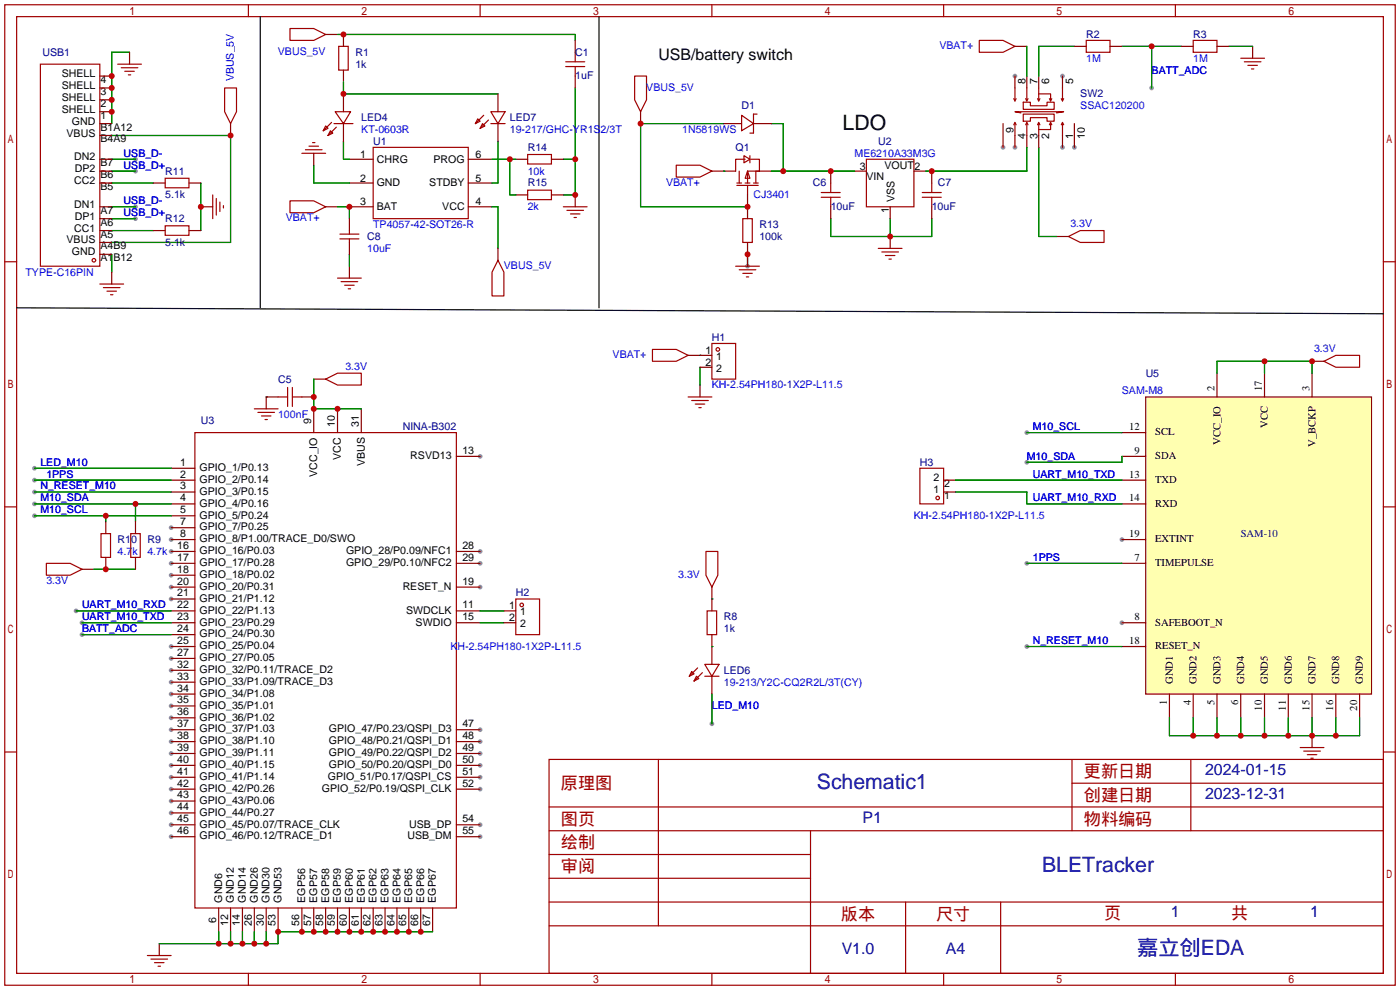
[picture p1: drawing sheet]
<svg xmlns="http://www.w3.org/2000/svg" width="299mm" height="212mm" viewBox="0 0 299 212" stroke-linecap="round" stroke-linejoin="round" font-family="sans-serif">
<g fill="#999">
<circle cx="102.6" cy="156" r=".51"/>
<circle cx="102.6" cy="178.8" r=".51"/>
<circle cx="102.6" cy="176.3" r=".51"/>
<circle cx="102.6" cy="168.7" r=".51"/>
<circle cx="102.6" cy="166.1" r=".51"/>
<circle cx="102.6" cy="163.6" r=".51"/>
<circle cx="102.6" cy="161" r=".51"/>
<circle cx="102.6" cy="158.5" r=".51"/>
<circle cx="36.6" cy="178.8" r=".51"/>
<circle cx="36.6" cy="176.3" r=".51"/>
<circle cx="36.6" cy="173.7" r=".51"/>
<circle cx="36.6" cy="171.2" r=".51"/>
<circle cx="36.6" cy="168.7" r=".51"/>
<circle cx="36.6" cy="166.1" r=".51"/>
<circle cx="36.6" cy="163.6" r=".51"/>
<circle cx="36.6" cy="161" r=".51"/>
<circle cx="36.6" cy="158.5" r=".51"/>
<circle cx="36.6" cy="156" r=".51"/>
<circle cx="36.6" cy="153.4" r=".51"/>
<circle cx="36.6" cy="150.9" r=".51"/>
<circle cx="36.6" cy="148.3" r=".51"/>
<circle cx="36.6" cy="145.8" r=".51"/>
<circle cx="36.6" cy="143.3" r=".51"/>
<circle cx="36.6" cy="128" r=".51"/>
<circle cx="36.6" cy="122.9" r=".51"/>
<circle cx="36.6" cy="112.8" r=".51"/>
<circle cx="36.6" cy="138.2" r=".51"/>
<circle cx="36.6" cy="117.9" r=".51"/>
<circle cx="36.6" cy="120.4" r=".51"/>
<circle cx="36.6" cy="125.5" r=".51"/>
<circle cx="36.6" cy="115.3" r=".51"/>
<circle cx="102.6" cy="125.5" r=".51"/>
<circle cx="102.6" cy="97.5" r=".51"/>
<circle cx="102.6" cy="120.4" r=".51"/>
<circle cx="102.6" cy="117.9" r=".51"/>
<circle cx="36.6" cy="140.7" r=".51"/>
<circle cx="239.8" cy="115.3" r=".51"/>
<circle cx="239.8" cy="133.1" r=".51"/>
<circle cx="227.1" cy="16.3" r=".51"/>
<circle cx="227.1" cy="31.5" r=".51"/>
<circle cx="216.9" cy="31.5" r=".51"/>
<circle cx="216.9" cy="16.3" r=".51"/>
<circle cx="214.4" cy="31.5" r=".51"/>
<circle cx="229.6" cy="31.5" r=".51"/>
<circle cx="29" cy="44.2" r=".51"/>
<circle cx="29" cy="34" r=".51"/>
<circle cx="29" cy="36.6" r=".51"/>
<circle cx="29" cy="46.7" r=".51"/>
<circle cx="159.8" cy="56.9" r=".51"/>
<circle cx="16.3" cy="130.6" r=".51"/>
<circle cx="7.4" cy="100.1" r=".51"/>
<circle cx="7.4" cy="102.6" r=".51"/>
<circle cx="7.4" cy="105.2" r=".51"/>
<circle cx="7.4" cy="107.7" r=".51"/>
<circle cx="7.4" cy="110.2" r=".51"/>
<circle cx="152.1" cy="154.7" r=".51"/>
<circle cx="246.1" cy="18.8" r=".51"/>
<circle cx="219.5" cy="92.5" r=".51"/>
<circle cx="219.5" cy="98.8" r=".51"/>
<circle cx="219.5" cy="120.4" r=".51"/>
<circle cx="219.5" cy="138.2" r=".51"/>
<circle cx="17.5" cy="135.6" r=".51"/>
<circle cx="17.5" cy="133.1" r=".51"/>
</g>
<g fill="none" stroke="#a10000" stroke-width=".25">
<path d="M1 1h297.2v209.6h-297.2zM3.6 3.6h292.1v204.4h-292.1zM8.6 13.7h12.7v43.2h-12.7zM25.1 13.7h5.1M25.9 14.5h3.6M26.7 15.2h2M27.4 16h.5M48 18.8h2.5v5.1l-1.2 2.5-1.3-2.5zM53.1 1v2.6M62 6.1h5.1l2.5 1.3-2.5 1.2h-5.1zM72.4 9.9h2v5.1h-2zM102.6 1v2.6"/>
<path d="M120.9 13.2h4.1M120.9 14.2h4.1M122.9 11.2v2M122.9 14.2v2.1M135.6 16.3h2.6v5l-1.3 2.6-1.3-2.6zM152.1 1v2.6M201.7 1v2.6M209.3 8.6h5.1l2.5 1.3-2.5 1.3h-5.1zM251.2 1v2.6M265.2 12.4h5.1M265.9 13.2h3.6M266.7 14h2"/>
<path d="M267.5 14.7h.5M64.5 32.8h5.1M65.3 32h3.5M66 31.2h2.1M66.8 30.5h.5M79.8 31.5h20.3v15.2h-20.3zM144.5 35.3h5.1l2.5 1.3-2.5 1.2h-5.1zM157.5 39.6h4.6M157.5 39.1h1M158 36.6v2.5M158.5 24.6l2.5 1.8-2.5 1.5zM159 33.3l1.3 .7-1.3 .8z"/>
<path d="M159.3 34h-2.1v2.6M159.3 39.1h1M159.8 36.6l.5 1.5h-1zM159.8 39.6v2.1M160.3 33.3v1.5M160.5 34h1.8v2.6h-.8v2.5M161 39.1h1.1M161.8 24.4h-.8v4h-.7M162.3 36.6h-2.5v2.5M185.2 34h10.1v10.2h-10.1zM1 55.9h2.6M45.5 41.7v5"/>
<path d="M46.2 42.4v3.6M47 43.2v2M47.8 43.9v.5M62 42.9h5.1l2.5 1.3-2.5 1.3h-5.1zM72.1 59.4h5.1M106.4 55.6l1.3 2.6v5h-2.5v-5zM120.4 44.2h5.1M121.2 45h3.5M121.9 45.7h2.1M122.7 46.5h.5M157.2 56.9h5.1M158 57.7h3.5"/>
<path d="M158.7 58.4h2.1M159.5 59.2h.5M187.7 53.1h5.1M188.5 53.8h3.5M189.2 54.6h2.1M190 55.4h.5M295.7 55.9h2.5M21.3 60.7h5.1M22.1 61.5h3.6M22.9 62.2h2M23.6 63h.5M72.9 60.2h3.6"/>
<path d="M73.7 61h2M74.4 61.7h.5M139.4 74.7h5.1l2.6 1.2-2.6 1.3h-5.1zM41.7 92.5h55.8v101.6h-55.8zM54.4 87.4h5M55.1 88.1h3.6M55.9 88.9h2M56.6 89.7h.5M59.4 84.8h2.1M61.5 82.8v4.1M62.5 84.8h2M62.5 82.8v4.1"/>
<path d="M69.6 81l2.5-1.2h5.1v2.5h-5.1zM147.1 84.8h5M147.8 85.6h3.6M148.6 86.4h2M149.4 87.1h.5M1 108.3h2.6M150.9 117.9h2.5v5l-1.3 2.6-1.2-2.6zM295.7 108.3h2.5M151.1 130.6h2.1v5h-2.1zM1 160.7h2.6M117.3 162.3h178.4v45.7h-178.4zM117.3 177.5h178.4"/>
<path d="M117.3 172.5h178.4M140.7 162.3v35.6M173.2 177.5v30.5M229.1 162.3v15.2M229.1 167.4h66.6M254.5 162.3v15.2M295.7 160.7h2.5M117.3 182.6h55.9M117.3 197.9h178.4M117.3 192.8h178.4M117.3 187.7h55.9M193.5 192.8v15.2"/>
<path d="M213.9 192.8v15.2M31.5 204.2h5.1M32.3 205h3.5M33 205.7h2.1M33.8 206.5h.5M53.1 208v2.6M102.6 208v2.6M152.1 208v2.6M201.7 208v2.6M251.2 208v2.6"/>
<circle cx="20.1" cy="55.6" r=".38"/>
</g>
<g fill="none" stroke="#008700" stroke-width=".25">
<path d="M27.7 11.2h-3.8v15.2M72.1 7.4h50.8v1.2M73.4 17.5v2.6h33M122.9 18.8v22.9h-2.5M239.8 9.9h12.7M246.1 9.9v8.9M262.6 9.9h5.1M23.9 34h5.1M23.9 39.1h8.9M23.9 36.6h5.1M23.9 29h25.4v22.8h-25.4M42.9 39.1v10.2"/>
<path d="M67.1 35.3v3.8h7.6M73.4 30.2v3.8h1.3M106.4 30.2v8.9h-1.2M120.4 34h2.5M154.7 36.6h.1M154.7 26.4h-17.8v17.8h22.9M164.8 36.6h17.8M164.8 26.4h2.6v10.2M23.9 44.2h5.1M23.9 54.4v3.8M23.9 49.3h8.9M23.9 46.7h5.1"/>
<path d="M72.1 44.2h2.6v2.5M74.7 54.4v2.5M105.2 44.2h1.2v8.9M159.8 54.4v2.5M177.5 46.7v3.8h21.6v-3.8M190.2 46.7v3.8M149.6 75.9h.1M149.6 78.5v3.8M56.9 84.8h.1M67.1 81v6.4h10.1M7.4 100.1h29.2M7.4 102.6h29.2"/>
<path d="M7.4 105.2h29.2M7.4 107.7h29.2M7.4 110.2h29.2M22.6 110.2v1.3M29 107.7v3.8M16.3 130.6h20.3M102.6 130.6h5.1M102.6 133.1h5.1M152.1 128h.1M152.1 148.3v6.4"/>
</g>
<g fill="none" stroke="#870000" stroke-width=".25">
<path d="M21.3 18.8h2.6M21.3 16.3h2.6M27.7 11.2v2.5M69.6 7.4h2.5M73.4 7.4v2.5M73.4 15v2.5M122.9 8.6v2.6M122.9 16.3v2.5M216.9 9.9h2.6M267.7 9.9v2.5M21.3 36.6h2.6M21.3 34h2.6"/>
<path d="M21.3 39.1h2.6M21.3 26.4h2.6M21.3 29h2.6M21.3 23.9h2.6M21.3 21.3h2.6M49.3 26.4v2.6M67.1 32.8v2.5M74.7 34h5.1M74.7 39.1h5.1M100.1 34h5.1M100.1 39.1h5.1M136.9 23.9v2.5"/>
<path d="M152.1 36.6h5.1M154.7 26.4h3.8M161 26.4h3.8M162.3 36.6h2.5M182.6 36.6h2.6M195.3 36.6h2.6M21.3 44.2h2.6M21.3 54.4h2.6M21.3 51.8h2.6M21.3 49.3h2.6M21.3 46.7h2.6M23.9 58.2v2.5"/>
<path d="M42.9 44.2h2.6M69.6 44.2h2.5M74.7 44.2h5.1M74.7 56.9v2.5M100.1 44.2h5.1M106.4 53.1v2.5M122.9 41.7v2.5M159.8 41.7v2.5M159.8 54.4v2.5M190.2 44.2v2.5M190.2 50.5v2.6M147.1 75.9h2.5"/>
<path d="M59.4 84.8h-2.5v2.6M64.5 84.8h2.6M67.1 87.4v5.1M67.1 81h2.5M72.1 87.4v5.1M77.2 87.4v5.1M97.5 97.5h5.1M149.6 82.3v2.5M36.6 112.8h5.1M36.6 105.2h5.1M36.6 107.7h5.1M36.6 117.9h5.1"/>
<path d="M36.6 100.1h5.1M36.6 102.6h5.1M36.6 115.3h5.1M36.6 110.2h5.1M97.5 117.9h5.1M36.6 128h5.1M36.6 122.9h5.1M36.6 130.6h5.1M36.6 133.1h5.1M36.6 135.6h5.1M36.6 138.2h5.1M36.6 120.4h5.1"/>
<path d="M36.6 125.5h5.1M97.5 130.6h5.1M97.5 133.1h5.1M97.5 120.4h5.1M97.5 125.5h5.1M152.1 125.5v5.1M152.1 135.6v2.6M36.6 156h5.1M36.6 158.5h5.1M36.6 153.4h5.1M36.6 150.9h5.1M36.6 148.3h5.1"/>
<path d="M36.6 145.8h5.1M36.6 143.3h5.1M36.6 140.7h5.1M97.5 156h5.1M97.5 158.5h5.1M36.6 178.8h5.1M36.6 176.3h5.1M36.6 168.7h5.1M36.6 166.1h5.1M36.6 163.6h5.1M36.6 161h5.1M36.6 173.7h5.1"/>
<path d="M36.6 171.2h5.1M97.5 178.8h5.1M97.5 176.3h5.1M97.5 168.7h5.1M97.5 166.1h5.1M97.5 163.6h5.1M97.5 161h5.1M46.7 194.1v5M49.3 194.1v5M51.8 194.1v5M54.4 194.1v5M56.9 194.1v5"/>
<path d="M59.4 194.1v5M64.5 194.1v5M67.1 194.1v5M69.6 194.1v5M72.1 194.1v5M74.7 194.1v5M77.2 194.1v5M79.8 194.1v5M82.3 194.1v5M84.8 194.1v5M87.4 194.1v5M89.9 194.1v5"/>
<path d="M92.5 194.1v5M34 201.7v2.5"/>
</g>
<path d="M244.9 84.8h48.2v63.5h-48.2z" fill="#ffffb0" stroke="#800000" stroke-width=".25"/>
<g fill="none" stroke="#870000" stroke-width=".25">
<path d="M216.9 16.3v2.5M219.5 16.3v2.5M222 16.3v2.5M227.1 16.3v2.5M229.6 9.9h2.6M237.2 9.9h2.6M252.5 9.9h2.5M260.1 9.9h2.5M32.8 39.1h2.5M40.4 39.1h2.5M73.4 20.1v3.8M73.4 26.4v3.8"/>
<path d="M106.4 20.1v3.8M106.4 26.4v3.8M110.2 34h2.6M117.9 34h2.5M177.5 36.6v2.5M199.1 36.6v2.5M214.4 26.4v5.1M216.9 29v2.5M219.5 29v2.5M222 29v2.5M227.1 29v2.5M229.6 26.4v5.1"/>
<path d="M32.8 49.3h2.5M40.4 49.3h2.5M74.7 46.7v2.6M74.7 51.8v2.6M110.2 41.7h2.6M117.9 41.7h2.5M159.8 44.2v2.5M159.8 51.8v2.6M177.5 44.2v2.5M199.1 44.2v2.5M225.8 50.5h2.5M149.6 75.9h2.5"/>
<path d="M149.6 78.5h2.5M260.1 79.8v5M270.3 79.8v5M280.4 79.8v5M280.4 77.2h2.6M239.8 92.5h5.1M239.8 97.5h5.1M22.6 111.5v2.5M22.6 119.1v2.6M29 111.5v2.5M29 119.1v2.6M201.7 102.6h2.5"/>
<path d="M201.7 105.2h2.5M239.8 102.6h5.1M239.8 107.7h5.1M239.8 115.3h5.1M17.5 121.7h2.6M107.7 133.1h2.5M107.7 130.6h2.5M152.1 138.2v3.8M239.8 120.4h5.1M239.8 133.1h5.1M239.8 138.2h5.1M152.1 144.5v3.8"/>
<path d="M249.9 148.3v5.1M255 148.3v5.1M260.1 148.3v5.1M265.2 148.3v5.1M270.3 148.3v5.1M275.3 148.3v5.1M280.4 148.3v5.1M280.4 157.2v2.6M285.5 148.3v5.1M290.6 148.3v5.1"/>
</g>
<g fill="none" stroke="#a10000" stroke-width=".25">
<path d="M216.9 18.8v2.5M219.5 18.8v2.5M222 18.8v2.5M227.1 18.8v2.5M232.2 8.6h5v2.6h-5zM255 8.6h5.1v2.6h-5.1zM35.3 38.1h5.1v2h-5.1zM69.6 26.9l.5 .5-1 .5zM70.6 27.9l.5 .5-1 .6zM70.9 26.2l-1.8 1.7M71.4 26.4h4M71.6 23.9h3.3l-1.5 2.5z"/>
<path d="M71.9 27.2l-1.8 1.8M102.1 25.4l.5 .5-1 .5zM103.1 26.4l.5 .5-1 .5zM103.4 24.6l-1.8 1.8M104.4 25.7l-1.8 1.7M104.9 23.9h3l-1.5 2.5zM104.9 26.4h3M112.8 33h5.1v2.1h-5.1zM177.5 39.1v2M199.1 39.1v2M216.7 26.7l.2-.5 .3 .5M216.7 21.1l.2 .5 .3-.5"/>
<path d="M216.9 26.4v2.6M218.2 24.1l-1.3-.2h10.4l-1.5 .2M218.7 24.4h6.6v1.5h-1.5v-.8h-3.6v.8h-1.5zM218.7 21.8h1.5v.8h3.6v-.8h1.5v1.6h-6.6zM219.2 26.7l.3-.5 .2 .5M219.2 21.1l.3 .5 .2-.5M219.5 26.4v2.6M221.7 26.7l.3-.5 .2 .5M221.7 21.1l.3 .5 .2-.5M222 20.1h2.5v1.2M222 26.4v2.6M224.3 26.7l.2-.5 .3 .5"/>
<path d="M224.3 21.1l.2 .5 .3-.5M224.5 26.4v1.3h-2.5M226.8 26.7l.3-.5 .2 .5M226.8 21.1l.3 .5 .2-.5M227.1 26.4v2.6M35.3 48.3h5.1v2h-5.1zM72.6 51.1h4.1M72.6 50h4.1M74.7 49.3v.7M74.7 51.1v.7M112.8 40.6h5.1v2.1h-5.1zM158.7 46.7h2.1v5.1h-2.1z"/>
<path d="M175.5 41.1h4.1M175.5 42.2h4.1M177.5 42.2v2M197.1 41.1h4.1M197.1 42.2h4.1M199.1 42.2v2M228.3 50.5l2.6-1.2h5.1v2.5h-5.1zM152.1 73.4h5.1v7.6h-5.1zM283 77.2l2.5-1.3h5.1v2.6h-5.1zM21.6 114h2v5.1h-2zM27.9 114h2.1v5.1h-2.1zM196.6 100.1h5.1v7.6h-5.1z"/>
<path d="M9.9 120.4h5.1l2.5 1.3-2.5 1.2h-5.1zM110.2 128h5.1v7.6h-5.1zM147.8 143.5l.5 .5-1 .5zM148.8 144.5l.6 .5-1.1 .5zM149.1 142.7l-1.8 1.8M150.1 143.8l-1.8 1.7M150.6 142h3.1l-1.6 2.5zM150.6 144.5h3.1M277.9 159.8h5.1M278.6 160.5h3.6M279.4 161.3h2M280.2 162.1h.5"/>
<circle cx="153.4" cy="74.7" r=".38"/>
<circle cx="200.4" cy="106.4" r=".38"/>
<circle cx="111.5" cy="129.3" r=".38"/>
</g>
<g fill="none" stroke="#008700" stroke-width=".25">
<path d="M219.5 9.9v6.4M229.6 9.9h-7.6v6.4M105.2 34h5M109 34v7.7h1.2M219.5 31.5v5.1h-21.6M222 31.5v19h3.8M260.1 79.8v-2.6h20.3v2.6M270.3 77.2v2.6M219.5 92.5h20.3M239.8 97.5v1.3h-20.3M204.2 105.2h15.3v2.5h20.3M204.2 102.6h35.6"/>
<path d="M17.5 135.6h19.1M17.5 133.1h19.1M20.1 121.7h8.9M152.1 138.2h.1M219.5 120.4h20.3M219.5 138.2h20.3M249.9 153.4v3.8h40.7v-3.8M255 153.4v3.8M260.1 153.4v3.8M265.2 153.4v3.8M270.3 153.4v3.8M275.3 153.4v3.8"/>
<path d="M280.4 153.4v3.8M285.5 153.4v3.8M46.7 199.1v2.6M49.3 199.1v2.6M51.8 199.1v2.6M54.4 199.1v2.6M56.9 199.1v2.6M92.5 199.1h-33.1v2.6h-25.4"/>
</g>
<path d="M55.6 3.6v62.2M128 3.6v62.2M3.6 65.8l292.1 1.3" fill="none" stroke="#000" stroke-width=".25"/>
<g fill="#c00">
<circle cx="42.9" cy="44.2" r=".63"/>
<circle cx="190.2" cy="50.5" r=".63"/>
<circle cx="159.8" cy="54.4" r=".63"/>
<circle cx="23.9" cy="16.3" r=".63"/>
<circle cx="23.9" cy="18.8" r=".63"/>
<circle cx="23.9" cy="21.3" r=".63"/>
<circle cx="23.9" cy="23.9" r=".63"/>
<circle cx="49.3" cy="29" r=".63"/>
<circle cx="122.9" cy="34" r=".63"/>
<circle cx="122.9" cy="41.7" r=".63"/>
<circle cx="73.4" cy="20.1" r=".63"/>
<circle cx="74.7" cy="44.2" r=".63"/>
<circle cx="73.4" cy="7.4" r=".63"/>
<circle cx="167.4" cy="36.6" r=".63"/>
<circle cx="177.5" cy="36.6" r=".63"/>
<circle cx="159.8" cy="44.2" r=".63"/>
<circle cx="136.9" cy="26.4" r=".63"/>
<circle cx="29" cy="107.7" r=".63"/>
<circle cx="22.6" cy="110.2" r=".63"/>
<circle cx="72.1" cy="87.4" r=".63"/>
<circle cx="67.1" cy="87.4" r=".63"/>
<circle cx="67.1" cy="84.8" r=".63"/>
<circle cx="246.1" cy="9.9" r=".63"/>
<circle cx="270.3" cy="77.2" r=".63"/>
<circle cx="280.4" cy="77.2" r=".63"/>
<circle cx="64.5" cy="199.1" r=".63"/>
<circle cx="59.4" cy="199.1" r=".63"/>
<circle cx="67.1" cy="199.1" r=".63"/>
<circle cx="69.6" cy="199.1" r=".63"/>
<circle cx="72.1" cy="199.1" r=".63"/>
<circle cx="74.7" cy="199.1" r=".63"/>
<circle cx="77.2" cy="199.1" r=".63"/>
<circle cx="79.8" cy="199.1" r=".63"/>
<circle cx="82.3" cy="199.1" r=".63"/>
<circle cx="84.8" cy="199.1" r=".63"/>
<circle cx="87.4" cy="199.1" r=".63"/>
<circle cx="89.9" cy="199.1" r=".63"/>
<circle cx="46.7" cy="201.7" r=".63"/>
<circle cx="49.3" cy="201.7" r=".63"/>
<circle cx="51.8" cy="201.7" r=".63"/>
<circle cx="54.4" cy="201.7" r=".63"/>
<circle cx="56.9" cy="201.7" r=".63"/>
<circle cx="22.6" cy="121.7" r=".63"/>
<circle cx="255" cy="157.2" r=".63"/>
<circle cx="260.1" cy="157.2" r=".63"/>
<circle cx="265.2" cy="157.2" r=".63"/>
<circle cx="270.3" cy="157.2" r=".63"/>
<circle cx="275.3" cy="157.2" r=".63"/>
<circle cx="280.4" cy="157.2" r=".63"/>
<circle cx="285.5" cy="157.2" r=".63"/>
<circle cx="199.1" cy="36.6" r=".63"/>
<circle cx="109" cy="34" r=".63"/>
</g>
<text font-size="4.5" x="180.1" y="27.9">LDO</text>
<g font-size="4.5" fill="#000080">
<text x="174.6" y="168.6">Schematic1</text>
<text x="222.7" y="186.3">BLETracker</text>
<text x="243" y="204.1">嘉立创EDA</text>
</g>
<g font-size="3.7" fill="#a00000">
<text x="231.6" y="166.1">更新日期</text>
<text x="119.9" y="168.6">原理图</text>
<text x="231.6" y="171.2">创建日期</text>
<text x="119.9" y="176.3">图页</text>
<text x="231.6" y="176.3">物料编码</text>
<text x="119.9" y="181.3">绘制</text>
<text x="119.9" y="186.4">审阅</text>
<text x="179.7" y="196.6">版本</text>
<text x="200" y="196.6">尺寸</text>
<text x="236" y="196.3">页</text>
<text x="263.1" y="196.3">共</text>
</g>
<text font-size="3.4" x="140.7" y="12.9">USB/battery switch</text>
<g font-size="3.4" fill="#000080">
<text x="257.6" y="165.7">2024-01-15</text>
<text x="257.6" y="170.8">2023-12-31</text>
<text x="184.4" y="175.9">P1</text>
<text x="250.3" y="196">1</text>
<text x="280" y="196">1</text>
<text x="179.9" y="203.8">V1.0</text>
<text x="202.1" y="203.8">A4</text>
</g>
<g font-size="2.3" fill="#000080">
<text x="9.1" y="11.9">USB1</text>
<text x="75.9" y="11.9">R1</text>
<text x="122.9" y="11.9">C1</text>
<text x="232.2" y="8.1">R2</text>
<text x="255" y="8.1">R3</text>
<text x="75.9" y="14.4">1k</text>
<text x="122.9" y="17">1uF</text>
<text x="158.5" y="23.3">D1</text>
<text x="230.9" y="20.8">SW2</text>
<text x="77.2" y="25.9">LED4</text>
<text x="109" y="25.9">LED7</text>
<text x="79.8" y="31">U1</text>
<text x="112.8" y="32.2">R14</text>
<text x="157.2" y="32.2">Q1</text>
<text x="187.7" y="31">U2</text>
<text x="35.3" y="37.3">R11</text>
<text x="112.8" y="39.8">R15</text>
<text x="173.7" y="39.8">C6</text>
<text x="200.4" y="39.8">C7</text>
<text x="35.3" y="42.4">5.1k</text>
<text x="35.3" y="47.5">R12</text>
<text x="177.5" y="44.9">10uF</text>
<text x="199.1" y="44.9">10uF</text>
<text x="35.3" y="52.5">5.1k</text>
<text x="78.5" y="51.3">C8</text>
<text x="162.3" y="48.7">R13</text>
<text x="162.3" y="51.3">100k</text>
<text x="152.1" y="72.9">H1</text>
<text x="59.4" y="81.8">C5</text>
<text x="244.9" y="80.5">U5</text>
<text x="42.9" y="90.6">U3</text>
<text x="86.1" y="91.9">NINA-B302</text>
<text x="196.6" y="99.5">H3</text>
<text x="25.1" y="116">R10</text>
<text x="31.5" y="116">R9</text>
<text x="265.2" y="114.8">SAM-10</text>
<text x="110.2" y="127.5">H2</text>
<text x="154.7" y="132.6">R8</text>
<text x="154.7" y="135.1">1k</text>
<text x="154.7" y="144">LED6</text>
</g>
<g font-size="2.3" fill="#00f">
<text x="59.4" y="11.8">VBUS_5V</text>
<text x="200.8" y="10.5">VBAT+</text>
<text x="50" y="17.4" transform="rotate(-90 50 17.4)">VBUS_5V</text>
<text x="232.2" y="13.2">1M</text>
<text x="246.1" y="15.7">BATT_ADC</text>
<text x="255" y="13.2">1M</text>
<text x="138.1" y="19.4">VBUS_5V</text>
<text x="230.9" y="23.3">SSAC120200</text>
<text x="77.2" y="28.4">KT-0603R</text>
<text x="109" y="28.4">19-217/GHC-YR1S2/3T</text>
<text x="145.8" y="28.4">1N5819WS</text>
<text x="26.4" y="33.5">USB_D-</text>
<text x="182.6" y="33.5">ME6210A33M3G</text>
<text x="26.4" y="36">USB_D+</text>
<text x="112.8" y="37.3">10k</text>
<text x="142.4" y="39.7">VBAT+</text>
<text x="26.4" y="43.7">USB_D-</text>
<text x="26.4" y="46.2">USB_D+</text>
<text x="61.1" y="47.3">VBAT+</text>
<text x="112.8" y="44.9">2k</text>
<text x="161" y="42.4">CJ3401</text>
<text x="78.5" y="53.8">10uF</text>
<text x="79.8" y="48.7">TP4057-42-SOT26-R</text>
<text x="228.8" y="48.6">3.3V</text>
<text x="5.4" y="58.9">TYPE-C16PIN</text>
<text x="107.7" y="57.5">VBUS_5V</text>
<text x="130.9" y="76.5">VBAT+</text>
<text x="280.8" y="75.3">3.3V</text>
<text x="73.8" y="79.1">3.3V</text>
<text x="152.1" y="83">KH-2.54PH180-1X2P-L11.5</text>
<text x="59.4" y="89.4">100nF</text>
<text x="239.8" y="84.3">SAM-M8</text>
<text x="220.7" y="91.9">M10_SCL</text>
<text x="8.6" y="99.5">LED_M10</text>
<text x="219.5" y="98.3">M10_SDA</text>
<text x="8.6" y="104.6">N_RESET_M10</text>
<text x="8.6" y="107.2">M10_SDA</text>
<text x="9.9" y="102.1">1PPS</text>
<text x="220.7" y="107.2">UART_M10_RXD</text>
<text x="220.7" y="102.1">UART_M10_TXD</text>
<text x="8.6" y="109.7">M10_SCL</text>
<text x="195.3" y="111">KH-2.54PH180-1X2P-L11.5</text>
<text x="25.1" y="118.6">4.7k</text>
<text x="31.5" y="118.6">4.7k</text>
<text x="220.7" y="119.9">1PPS</text>
<text x="9.9" y="124.8">3.3V</text>
<text x="144.9" y="123.5">3.3V</text>
<text x="17.5" y="130">UART_M10_RXD</text>
<text x="17.5" y="135.1">BATT_ADC</text>
<text x="17.5" y="132.6">UART_M10_TXD</text>
<text x="220.7" y="137.6">N_RESET_M10</text>
<text x="96.3" y="138.9">KH-2.54PH180-1X2P-L11.5</text>
<text x="154.7" y="146.5">19-213/Y2C-CQ2R2L/3T(CY)</text>
<text x="152.1" y="151.6">LED_M10</text>
</g>
<g font-size="2.3">
<text x="13.2" y="16.5">SHELL</text>
<text x="21.5" y="17.7">4</text>
<text x="13.2" y="21.6">SHELL</text>
<text x="13.2" y="19">SHELL</text>
<text x="21.5" y="22.8">2</text>
<text x="21.5" y="20.3">3</text>
<text x="219.2" y="18" transform="rotate(-90 219.2 18)">8</text>
<text x="221.7" y="18" transform="rotate(-90 221.7 18)">7</text>
<text x="224.2" y="18" transform="rotate(-90 224.2 18)">6</text>
<text x="229.3" y="18" transform="rotate(-90 229.3 18)">5</text>
<text x="13.2" y="24.1">SHELL</text>
<text x="14.2" y="29.2">VBUS</text>
<text x="15.4" y="26.6">GND</text>
<text x="21.5" y="27.9">B1A12</text>
<text x="21.5" y="25.4">1</text>
<text x="216.6" y="28.5" transform="rotate(-90 216.6 28.5)">9</text>
<text x="219.2" y="29.7" transform="rotate(-90 219.2 29.7)">4</text>
<text x="221.7" y="29.7" transform="rotate(-90 221.7 29.7)">3</text>
<text x="224.2" y="29.7" transform="rotate(-90 224.2 29.7)">2</text>
<text x="229.3" y="29.7" transform="rotate(-90 229.3 29.7)">1</text>
<text x="231.9" y="29.7" transform="rotate(-90 231.9 29.7)">10</text>
<text x="15.9" y="34.3">DN2</text>
<text x="21.5" y="35.5">B7</text>
<text x="21.5" y="30.4">B4A9</text>
<text x="77" y="33.7">1</text>
<text x="80.5" y="34.7">CHRG</text>
<text x="92.6" y="34.7">PROG</text>
<text x="101.6" y="33.7">6</text>
<text x="15.9" y="39.3">CC2</text>
<text x="16" y="36.8">DP2</text>
<text x="21.5" y="40.6">B5</text>
<text x="21.5" y="38.1">B6</text>
<text x="77" y="38.8">2</text>
<text x="80.5" y="39.8">GND</text>
<text x="91.8" y="39.8">STDBY</text>
<text x="101.6" y="38.8">5</text>
<text x="183.8" y="36.3">3</text>
<text x="185.2" y="38.6">VIN</text>
<text x="189" y="36">VOUT</text>
<text x="195.5" y="36.3">2</text>
<text x="15.9" y="44.4">DN1</text>
<text x="16" y="47">DP1</text>
<text x="21.5" y="45.7">A7</text>
<text x="77" y="43.9">3</text>
<text x="80.5" y="44.9">BAT</text>
<text x="94.5" y="44.9">VCC</text>
<text x="101.6" y="43.9">4</text>
<text x="189.9" y="45.6" transform="rotate(-90 189.9 45.6)">1</text>
<text x="191.2" y="43.3" transform="rotate(-90 191.2 43.3)">VSS</text>
<text x="14.2" y="52">VBUS</text>
<text x="15.9" y="49.5">CC1</text>
<text x="21.5" y="53.3">A4B9</text>
<text x="21.5" y="50.8">A5</text>
<text x="21.5" y="48.2">A6</text>
<text x="15.4" y="54.6">GND</text>
<text x="21.5" y="55.8">A1B12</text>
<text x="150.8" y="75.6">1</text>
<text x="153.1" y="76.9">1</text>
<text x="150.8" y="78.2">2</text>
<text x="153.1" y="79.4">2</text>
<text x="259.6" y="83.6" transform="rotate(-90 259.6 83.6)">2</text>
<text x="269.7" y="83.6" transform="rotate(-90 269.7 83.6)">17</text>
<text x="279.9" y="83.6" transform="rotate(-90 279.9 83.6)">3</text>
<text x="66.5" y="90.5" transform="rotate(-90 66.5 90.5)">9</text>
<text x="71.6" y="91.2" transform="rotate(-90 71.6 91.2)">10</text>
<text x="76.7" y="91.2" transform="rotate(-90 76.7 91.2)">31</text>
<text x="241.3" y="91.9">12</text>
<text x="246.9" y="93">SCL</text>
<text x="260.8" y="95" transform="rotate(-90 260.8 95)">VCC_IO</text>
<text x="271" y="91.5" transform="rotate(-90 271 91.5)">VCC</text>
<text x="281.1" y="95.5" transform="rotate(-90 281.1 95.5)">V_BCKP</text>
<text x="38.5" y="99.5">1</text>
<text x="42.7" y="100.7">GPIO_1/P0.13</text>
<text x="67.8" y="101.9" transform="rotate(-90 67.8 101.9)">VCC_IO</text>
<text x="72.9" y="98.3" transform="rotate(-90 72.9 98.3)">VCC</text>
<text x="77.9" y="99.6" transform="rotate(-90 77.9 99.6)">VBUS</text>
<text x="87.7" y="98.1">RSVD13</text>
<text x="98.8" y="97">13</text>
<text x="242.5" y="97">9</text>
<text x="246.9" y="98.1">SDA</text>
<text x="38.5" y="104.6">3</text>
<text x="38.5" y="107.2">4</text>
<text x="38.5" y="102.1">2</text>
<text x="42.7" y="105.7">GPIO_3/P0.15</text>
<text x="42.7" y="103.2">GPIO_2/P0.14</text>
<text x="199.5" y="105.4">1</text>
<text x="199.5" y="102.8">2</text>
<text x="201.8" y="106.6">1</text>
<text x="201.8" y="104.1">2</text>
<text x="241.3" y="102.1">13</text>
<text x="241.3" y="107.2">14</text>
<text x="246.9" y="103.2">TXD</text>
<text x="38.5" y="112.2">7</text>
<text x="38.5" y="109.7">5</text>
<text x="42.7" y="113.4">GPIO_7/P0.25</text>
<text x="42.7" y="108.3">GPIO_4/P0.16</text>
<text x="42.7" y="110.8">GPIO_5/P0.24</text>
<text x="246.9" y="108.3">RXD</text>
<text x="37.9" y="117.3">16</text>
<text x="37.9" y="119.9">17</text>
<text x="38.5" y="114.8">8</text>
<text x="42.7" y="118.4">GPIO_16/P0.03</text>
<text x="42.7" y="115.9">GPIO_8/P1.00/TRACE_D0/SWO</text>
<text x="74" y="118.4">GPIO_28/P0.09/NFC1</text>
<text x="98.8" y="119.9">29</text>
<text x="98.8" y="117.3">28</text>
<text x="241.3" y="114.8">19</text>
<text x="242.5" y="119.9">7</text>
<text x="246.9" y="115.9">EXTINT</text>
<text x="37.9" y="122.4">18</text>
<text x="37.9" y="124.9">20</text>
<text x="42.7" y="123.5">GPIO_18/P0.02</text>
<text x="42.7" y="121">GPIO_17/P0.28</text>
<text x="74" y="121">GPIO_29/P0.10/NFC2</text>
<text x="98.8" y="124.9">19</text>
<text x="246.9" y="121">TIMEPULSE</text>
<text x="37.9" y="127.5">21</text>
<text x="37.9" y="130">22</text>
<text x="42.7" y="128.6">GPIO_21/P1.12</text>
<text x="42.7" y="131.1">GPIO_22/P1.13</text>
<text x="42.7" y="126.1">GPIO_20/P0.31</text>
<text x="86.1" y="126.1">RESET_N</text>
<text x="86.8" y="131.1">SWDCLK</text>
<text x="98.8" y="130">11</text>
<text x="108.8" y="130.2">1</text>
<text x="111.2" y="131.5">1</text>
<text x="37.9" y="132.6">23</text>
<text x="37.9" y="135.1">24</text>
<text x="37.9" y="137.6">25</text>
<text x="42.7" y="133.7">GPIO_23/P0.29</text>
<text x="42.7" y="136.2">GPIO_24/P0.30</text>
<text x="88.8" y="133.7">SWDIO</text>
<text x="98.8" y="132.6">15</text>
<text x="108.8" y="132.8">2</text>
<text x="111.2" y="134.1">2</text>
<text x="241.3" y="137.6">18</text>
<text x="242.5" y="132.6">8</text>
<text x="246.9" y="133.7">SAFEBOOT_N</text>
<text x="37.9" y="142.7">32</text>
<text x="37.9" y="140.2">27</text>
<text x="42.7" y="143.8">GPIO_32/P0.11/TRACE_D2</text>
<text x="42.7" y="138.8">GPIO_25/P0.04</text>
<text x="42.7" y="141.3">GPIO_27/P0.05</text>
<text x="246.9" y="138.8">RESET_N</text>
<text x="37.9" y="147.8">34</text>
<text x="37.9" y="145.3">33</text>
<text x="42.7" y="148.9">GPIO_34/P1.08</text>
<text x="42.7" y="146.4">GPIO_33/P1.09/TRACE_D3</text>
<text x="250.7" y="146.2" transform="rotate(-90 250.7 146.2)">GND1</text>
<text x="255.7" y="146.2" transform="rotate(-90 255.7 146.2)">GND2</text>
<text x="260.8" y="146.2" transform="rotate(-90 260.8 146.2)">GND3</text>
<text x="265.9" y="146.2" transform="rotate(-90 265.9 146.2)">GND4</text>
<text x="271" y="146.2" transform="rotate(-90 271 146.2)">GND5</text>
<text x="276.1" y="146.2" transform="rotate(-90 276.1 146.2)">GND6</text>
<text x="281.1" y="146.2" transform="rotate(-90 281.1 146.2)">GND7</text>
<text x="286.2" y="146.2" transform="rotate(-90 286.2 146.2)">GND8</text>
<text x="291.3" y="146.2" transform="rotate(-90 291.3 146.2)">GND9</text>
<text x="37.9" y="155.4">37</text>
<text x="37.9" y="152.9">36</text>
<text x="37.9" y="150.3">35</text>
<text x="42.7" y="154">GPIO_36/P1.02</text>
<text x="42.7" y="151.5">GPIO_35/P1.01</text>
<text x="98.8" y="155.4">47</text>
<text x="249.4" y="150.7" transform="rotate(-90 249.4 150.7)">1</text>
<text x="254.5" y="150.7" transform="rotate(-90 254.5 150.7)">4</text>
<text x="259.6" y="150.7" transform="rotate(-90 259.6 150.7)">5</text>
<text x="264.6" y="150.7" transform="rotate(-90 264.6 150.7)">6</text>
<text x="269.7" y="151.9" transform="rotate(-90 269.7 151.9)">10</text>
<text x="274.8" y="151.9" transform="rotate(-90 274.8 151.9)">11</text>
<text x="279.9" y="151.9" transform="rotate(-90 279.9 151.9)">15</text>
<text x="285" y="151.9" transform="rotate(-90 285 151.9)">16</text>
<text x="290" y="151.9" transform="rotate(-90 290 151.9)">20</text>
<text x="37.9" y="160.5">39</text>
<text x="37.9" y="158">38</text>
<text x="42.7" y="161.6">GPIO_39/P1.11</text>
<text x="42.7" y="159.1">GPIO_38/P1.10</text>
<text x="42.7" y="156.5">GPIO_37/P1.03</text>
<text x="70.3" y="156.5">GPIO_47/P0.23/QSPI_D3</text>
<text x="70.3" y="161.6">GPIO_49/P0.22/QSPI_D2</text>
<text x="70.3" y="159.1">GPIO_48/P0.21/QSPI_D1</text>
<text x="98.8" y="160.5">49</text>
<text x="98.8" y="158">48</text>
<text x="37.9" y="165.6">41</text>
<text x="37.9" y="163">40</text>
<text x="42.7" y="166.7">GPIO_41/P1.14</text>
<text x="42.7" y="164.2">GPIO_40/P1.15</text>
<text x="70" y="166.7">GPIO_51/P0.17/QSPI_CS</text>
<text x="70.3" y="164.2">GPIO_50/P0.20/QSPI_D0</text>
<text x="98.8" y="165.6">51</text>
<text x="98.8" y="163">50</text>
<text x="37.9" y="173.2">44</text>
<text x="37.9" y="170.7">43</text>
<text x="37.9" y="168.1">42</text>
<text x="42.7" y="171.8">GPIO_43/P0.06</text>
<text x="42.7" y="169.2">GPIO_42/P0.26</text>
<text x="68.8" y="169.2">GPIO_52/P0.19/QSPI_CLK</text>
<text x="98.8" y="168.1">52</text>
<text x="37.9" y="178.3">46</text>
<text x="37.9" y="175.7">45</text>
<text x="42.7" y="179.4">GPIO_46/P0.12/TRACE_D1</text>
<text x="42.7" y="176.9">GPIO_45/P0.07/TRACE_CLK</text>
<text x="42.7" y="174.3">GPIO_44/P0.27</text>
<text x="87.1" y="179.4">USB_DM</text>
<text x="87.4" y="176.9">USB_DP</text>
<text x="98.8" y="178.3">55</text>
<text x="98.8" y="175.7">54</text>
<text x="46.2" y="197.2" transform="rotate(-90 46.2 197.2)">6</text>
<text x="47.5" y="192.9" transform="rotate(-90 47.5 192.9)">GND6</text>
<text x="48.7" y="197.9" transform="rotate(-90 48.7 197.9)">12</text>
<text x="50" y="192.9" transform="rotate(-90 50 192.9)">GND12</text>
<text x="51.3" y="197.9" transform="rotate(-90 51.3 197.9)">14</text>
<text x="52.5" y="192.9" transform="rotate(-90 52.5 192.9)">GND14</text>
<text x="53.8" y="197.9" transform="rotate(-90 53.8 197.9)">26</text>
<text x="55.1" y="192.9" transform="rotate(-90 55.1 192.9)">GND26</text>
<text x="56.4" y="197.9" transform="rotate(-90 56.4 197.9)">30</text>
<text x="57.6" y="192.9" transform="rotate(-90 57.6 192.9)">GND30</text>
<text x="58.9" y="197.9" transform="rotate(-90 58.9 197.9)">53</text>
<text x="60.2" y="192.9" transform="rotate(-90 60.2 192.9)">GND53</text>
<text x="64" y="197.9" transform="rotate(-90 64 197.9)">56</text>
<text x="65.2" y="192.9" transform="rotate(-90 65.2 192.9)">EGP56</text>
<text x="66.5" y="197.9" transform="rotate(-90 66.5 197.9)">57</text>
<text x="67.8" y="192.9" transform="rotate(-90 67.8 192.9)">EGP57</text>
<text x="69.1" y="197.9" transform="rotate(-90 69.1 197.9)">58</text>
<text x="70.3" y="192.9" transform="rotate(-90 70.3 192.9)">EGP58</text>
<text x="71.6" y="197.9" transform="rotate(-90 71.6 197.9)">59</text>
<text x="72.9" y="192.9" transform="rotate(-90 72.9 192.9)">EGP59</text>
<text x="74.1" y="197.9" transform="rotate(-90 74.1 197.9)">60</text>
<text x="75.4" y="192.9" transform="rotate(-90 75.4 192.9)">EGP60</text>
<text x="76.7" y="197.9" transform="rotate(-90 76.7 197.9)">61</text>
<text x="77.9" y="192.9" transform="rotate(-90 77.9 192.9)">EGP61</text>
<text x="79.2" y="197.9" transform="rotate(-90 79.2 197.9)">62</text>
<text x="80.5" y="192.9" transform="rotate(-90 80.5 192.9)">EGP62</text>
<text x="81.8" y="197.9" transform="rotate(-90 81.8 197.9)">63</text>
<text x="83" y="192.9" transform="rotate(-90 83 192.9)">EGP63</text>
<text x="84.3" y="197.9" transform="rotate(-90 84.3 197.9)">64</text>
<text x="85.6" y="192.9" transform="rotate(-90 85.6 192.9)">EGP64</text>
<text x="86.8" y="197.9" transform="rotate(-90 86.8 197.9)">65</text>
<text x="88.1" y="192.9" transform="rotate(-90 88.1 192.9)">EGP65</text>
<text x="89.4" y="197.9" transform="rotate(-90 89.4 197.9)">66</text>
<text x="90.6" y="192.9" transform="rotate(-90 90.6 192.9)">EGP66</text>
<text x="91.9" y="197.9" transform="rotate(-90 91.9 197.9)">67</text>
<text x="93.2" y="192.9" transform="rotate(-90 93.2 192.9)">EGP67</text>
</g>
</svg>
